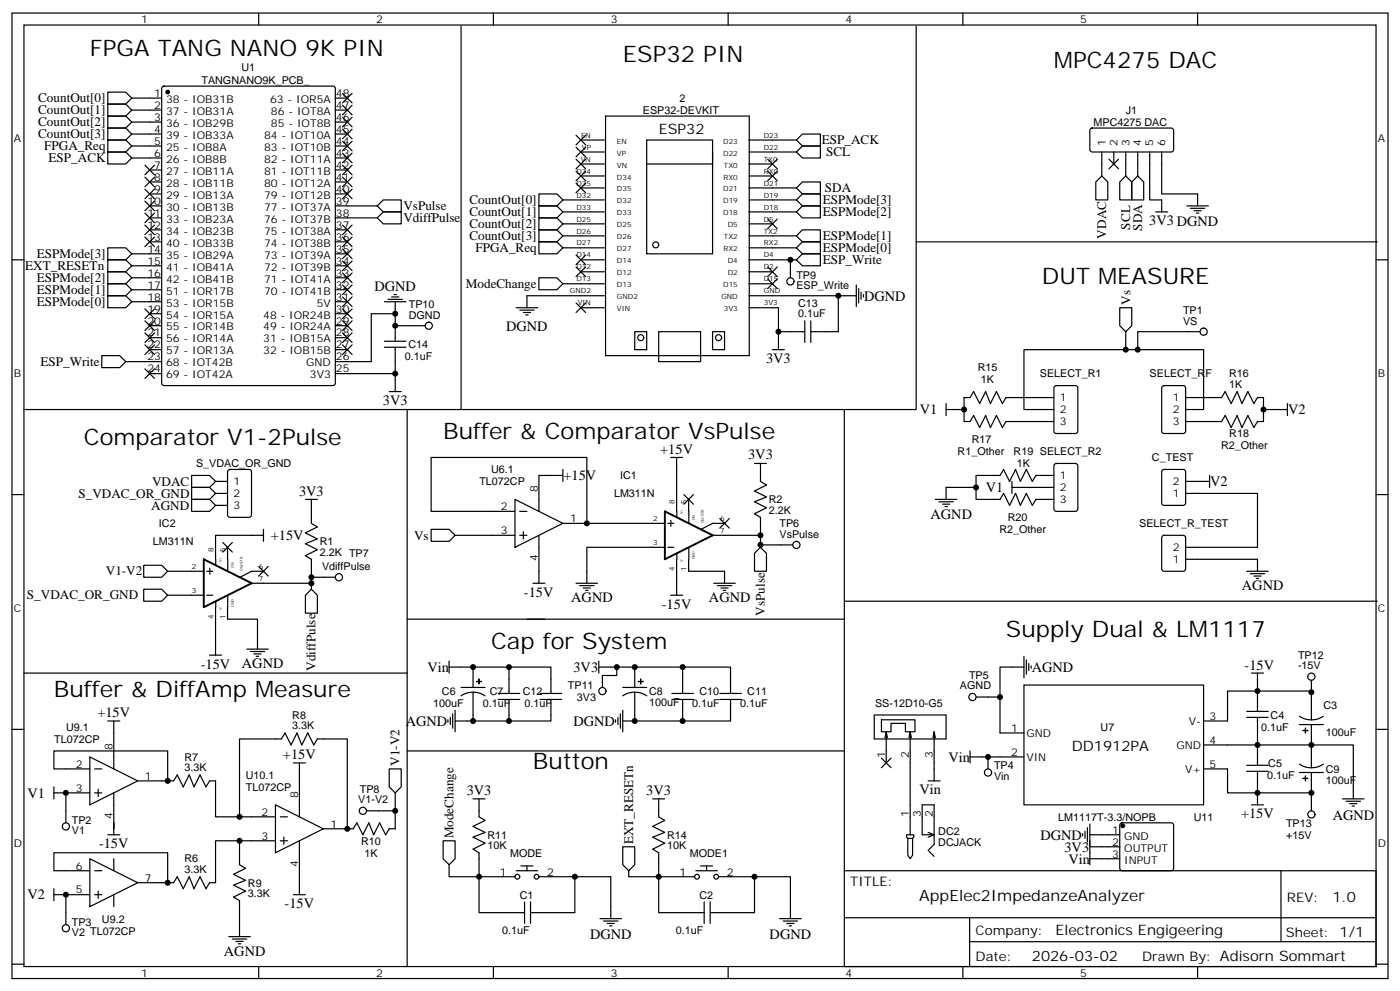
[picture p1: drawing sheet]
<svg xmlns="http://www.w3.org/2000/svg" width="412mm" height="292mm" viewBox="0 0 412 292" stroke-linecap="round" stroke-linejoin="round" font-family="sans-serif">
<g fill="none" stroke="#000" stroke-width=".35">
<path d="M3.5 3.8h405.4v284.4h-405.4zM7.1 7.4h398.2v277.3h-398.2zM76.2 3.8v3.6M135.8 7.7v112.9M145.3 3.8v3.6M214.5 3.8v3.6M269.9 7.7v112.9h-262.8M283.6 3.8v3.6M352.8 3.8v3.6M31.7 37.7h5.3l1.8 1.8-1.8 1.7h-5.3zM31.7 34.2h5.3l1.8 1.7-1.8 1.8h-5.3zM31.7 30.7h5.3l1.8 1.7-1.8 1.8h-5.3z"/>
<path d="M31.7 27.1h5.3l1.8 1.8-1.8 1.8h-5.3zM38.8 28.9h8.8M38.8 32.4h8.8M38.8 35.9h8.8M38.8 39.5h8.8M47.9 25.6l.4-.2h49.8l.6 .4 .1 87.1-.5 .6-50 .1-.6-.5-.1-87zM98.8 28.9h3.5M98.8 32.4h3.5M98.8 35.9h3.5M98.8 39.5h3.5M100.9 27.5l2.8 2.8M100.9 31l2.8 2.8"/>
<path d="M100.9 34.5l2.8 2.9M100.9 38.1l2.8 2.8M103.7 27.5l-2.8 2.8M103.7 31l-2.8 2.8M103.7 34.5l-2.8 2.9M103.7 38.1l-2.8 2.8M169.7 39.8l2.8 2.9M172.5 39.8l-2.8 2.9M178.4 34.2h42.3v70.5h-42.3zM321.3 37.9l.4-.2 23.6 .1 .4 .6v5.9l-.7 .5-23.5-.1-.5-.6v-5.7zM31.7 41.2h5.3l1.8 1.8-1.8 1.8h-5.3zM31.7 44.8h5.3l1.8 1.7-1.8 1.8h-5.3z"/>
<path d="M38.8 43h8.8M38.8 46.5h8.8M42.7 48.6l2.8 2.9M42.7 52.2l2.8 2.8M42.7 55.7l2.8 2.8M42.7 59.2l2.8 2.9M44.1 50.1h3.5M44.1 53.6h3.5M44.1 57.1h3.5M45.5 48.6l-2.8 2.9M45.5 52.2l-2.8 2.8M45.5 55.7l-2.8 2.8"/>
<path d="M45.5 59.2l-2.8 2.9M98.8 43h3.5M98.8 46.5h3.5M98.8 50.1h3.5M98.8 53.6h3.5M98.8 57.1h3.5M100.9 41.6l2.8 2.8M100.9 45.1l2.8 2.8M100.9 48.6l2.8 2.9M100.9 52.2l2.8 2.8M100.9 55.7l2.8 2.8M103.7 41.6l-2.8 2.8"/>
<path d="M103.7 45.1l-2.8 2.8M103.7 48.6l-2.8 2.9M103.7 52.2l-2.8 2.8M103.7 55.7l-2.8 2.8M158.7 57.1h5.3l1.8 1.8-1.8 1.7h-5.3zM165.8 58.9h12.2M169.7 53.9l2.8 2.9M169.7 50.4l2.8 2.8M169.7 46.9l2.8 2.8M169.7 43.4l2.8 2.8M171.1 55.4h6.9M171.1 51.8h6.9"/>
<path d="M171.1 48.3h6.9M171.1 44.8h6.9M171.1 41.2h6.9M172.5 53.9l-2.8 2.9M172.5 50.4l-2.8 2.8M172.5 46.9l-2.8 2.8M172.5 43.4l-2.8 2.8M190.5 41.2h19.4v33.6h-19.4zM209.9 44.8v3.5h-19.4M220.6 58.9h14M220.6 55.4h14M220.6 51.8h6.9"/>
<path d="M220.6 48.3h6.9M220.6 44.8h14M220.6 41.2h14M226.1 46.9l2.9 2.8M226.1 50.4l2.9 2.8M229 46.9l-2.9 2.8M229 50.4l-2.9 2.8M234.6 41.2l1.8-1.7h5.3v3.5h-5.3zM236.4 57.1h5.3v3.5h-5.3l-1.8-1.7zM236.4 53.6h5.3v3.5h-5.3l-1.8-1.7zM236.4 43h5.3v3.5h-5.3l-1.8-1.7zM322.8 53.6l1.8-1.8 1.7 1.8v5.3h-3.5z"/>
<path d="M324.6 44.8v7M326.7 46.9l2.8 2.8M328.1 44.8v3.5M329.5 46.9l-2.8 2.8M329.8 53.6l1.8-1.8 1.8 1.8v5.3h-3.6zM331.6 44.8v7M333.4 53.6l1.7-1.8 1.8 1.8v5.3h-3.5zM335.1 44.8v7M338.7 44.8v14.1h3.5v3.5M342.2 44.8v12.3h10.6v3.5M3.5 76.5h3.6M31.7 76.5h5.3l1.8 1.8-1.8 1.7h-5.3z"/>
<path d="M31.7 73h5.3l1.8 1.8-1.8 1.7h-5.3zM38.8 74.8h8.8M38.8 78.3h8.8M42.7 62.8l2.8 2.8M42.7 66.3l2.8 2.8M42.7 69.8l2.8 2.8M44.1 60.6h3.5M44.1 64.2h3.5M44.1 67.7h3.5M44.1 71.2h3.5M45.5 62.8l-2.8 2.8M45.5 66.3l-2.8 2.8"/>
<path d="M45.5 69.8l-2.8 2.8M98.8 60.6h12.3M98.8 64.2h12.3M98.8 67.7h3.5M98.8 71.2h3.5M98.8 74.8h3.5M98.8 78.3h3.5M100.9 66.3l2.8 2.8M100.9 69.8l2.8 2.8M100.9 73.3l2.8 2.9M100.9 76.9l2.8 2.8M103.7 66.3l-2.8 2.8"/>
<path d="M103.7 69.8l-2.8 2.8M103.7 73.3l-2.8 2.9M103.7 76.9l-2.8 2.8M111.1 64.2l1.8-1.8h5.3v3.5h-5.3zM111.1 60.6l1.8-1.7h5.3v3.5h-5.3zM158.7 60.6h5.3l1.8 1.8-1.8 1.8h-5.3zM158.7 64.2h5.3l1.8 1.7-1.8 1.8h-5.3zM158.7 67.7h5.3l1.8 1.8-1.8 1.7h-5.3zM158.7 71.2h5.3l1.8 1.8-1.8 1.8h-5.3zM165.8 73h12.2M165.8 69.5h12.2M165.8 65.9h12.2"/>
<path d="M165.8 62.4h12.2M169.7 75.1l2.8 2.8M169.7 78.6l2.8 2.9M171.1 76.5h6.9M172.5 75.1l-2.8 2.8M172.5 78.6l-2.8 2.9M220.6 76.5h14M220.6 73h14M220.6 69.5h14M220.6 65.9h6.9M220.6 62.4h14M226.1 64.5l2.9 2.8"/>
<path d="M226.1 78.6l2.9 2.9M229 64.5l-2.9 2.8M229 78.6l-2.9 2.9M232.8 76.5v5.3M234.6 76.5l1.8-1.7h5.3v3.5h-5.3zM236.4 71.2h5.3v3.6h-5.3l-1.8-1.8zM236.4 67.7h5.3v3.5h-5.3l-1.8-1.7zM236.4 60.6h5.3v3.6h-5.3l-1.8-1.8zM269.9 71.2h135.8M340.4 62.4h3.6M349.6 60.6h6.4M350.7 61.3h4.2"/>
<path d="M351.7 62.1h2.1M352.4 62.8h.7M405.3 76.5h3.6M31.7 87.1h5.3l1.8 1.8-1.8 1.7h-5.3zM31.7 83.6h5.3l1.8 1.7-1.8 1.8h-5.3zM31.7 80h5.3l1.8 1.8-1.8 1.8h-5.3zM38.8 81.8h8.8M38.8 85.3h8.8M38.8 88.9h8.8M42.7 98l2.8 2.9M42.7 94.5l2.8 2.8M42.7 91l2.8 2.8"/>
<path d="M44.1 92.4h3.5M44.1 95.9h3.5M44.1 99.4h3.5M45.5 98l-2.8 2.9M45.5 94.5l-2.8 2.8M45.5 91l-2.8 2.8M98.8 81.8h3.5M98.8 85.3h3.5M98.8 88.9h3.5M98.8 92.4h3.5M98.8 95.9h3.5M98.8 99.4h3.5"/>
<path d="M100.9 80.4l2.8 2.8M100.9 83.9l2.8 2.8M100.9 87.5l2.8 2.8M100.9 91l2.8 2.8M100.9 94.5l2.8 2.8M100.9 98l2.8 2.9M103.7 80.4l-2.8 2.8M103.7 83.9l-2.8 2.8M103.7 87.5l-2.8 2.8M103.7 91l-2.8 2.8M103.7 94.5l-2.8 2.8M103.7 98l-2.8 2.9"/>
<path d="M113.2 88.9h6.4M114.3 88.2h4.2M115.4 87.5h2.1M116.1 86.7h.7M116.4 92.4h-7v14.1h-10.6M116.4 92.4v3.5h8.8M116.4 88.9v3.5M116.4 95.9v4.6M152 90.6h6.4M153.1 91.3h4.2M154.2 92h2.1M154.9 92.7h.7"/>
<path d="M158.7 81.8h5.3l1.8 1.8-1.8 1.7h-5.3zM165.8 83.6h12.2M169.7 89.2l2.8 2.8M171.1 90.6h6.9M171.1 80h6.9M172.5 89.2l-2.8 2.8M178 87.1h-22.8v3.5M187 97.7h3.5v5.3h-3.5zM194 97.7h12.4v8.8h-12.4zM209.9 97.7h3.5v5.3h-3.5zM220.6 90.6h8.7v12.4M220.6 87.1h31.6"/>
<path d="M220.6 83.6h6.9M220.6 80h6.9M226.1 82.2l2.9 2.8M229 82.2l-2.9 2.8M229.3 97.7h7.8M237.1 94.5v6.4M238.8 94.5v6.4M246.9 87.1v10.6h-8.1M252.2 83.9v6.4M252.9 85v4.2M253.6 86v2.2M254.4 86.7v.8"/>
<path d="M329.8 90.6h3.6v5.3l-1.8 1.8-1.8-1.8zM331.6 97.7v5.3M353.5 97.7h-18.4v5.3M30 104.7h5.3l1.7 1.8-1.7 1.8h-5.3zM37 106.5h10.6M42.7 108.6l2.8 2.8M42.7 101.6l2.8 2.8M44.1 103h3.5M44.1 110h3.5M45.5 108.6l-2.8 2.8M45.5 101.6l-2.8 2.8M98.8 110h17.6v5.3"/>
<path d="M98.8 103h3.5M100.9 101.6l2.8 2.8M103.7 101.6l-2.8 2.8M113.2 100.5h6.4M113.2 102.3h6.4M114.7 115.3h3.5M116.4 102.3v7.7M227.5 103h3.6M278.7 118.9v3.5M310.4 117.1h-14.1l-1 1.8-1.8-3.6-1.8 3.6-1.4-3.6-1.7 3.6-1.8-3.6-1 1.8h-1.8v3.5M310.7 113.8l.4-.2h5.7l.6 .4 .1 13-.5 .6-5.9 .1-.6-.5-.1-12.9zM342.4 113.8l.5-.2h5.6l.7 .4v13l-.4 .6-5.9 .1-.7-.5v-12.9z"/>
<path d="M349.2 117.1h10.6l1.1-1.8 1.8 3.6 1.7-3.6 1.4 3.6 1.8-3.6 1.8 3.6 1-1.8h1.8v3.5M379.2 118.9v3.5M67.3 138.5l.4-.2h5.7l.6 .4 .1 13-.5 .6-5.9 .1-.6-.5-.1-12.9zM119.9 120.6v164.1M165.8 138.3v3.5M197.6 134.7h3.5M199.3 134.7l.1 17.6M222.2 136.5h3.6M224 136.5v5.3l1.8 1-3.6 1.8 3.6 1.8-3.6 1.4 3.6 1.7-3.6 1.8 1.8 1.1v5.3h-14M248.7 120.6v135.8M278.7 120.6h5.3v3.5h1.8l1-1.7 1.8 3.5 1.7-3.5 1.4 3.5 1.8-3.5 1.8 3.5 1-1.8h14.1M310.4 120.6h-8.8v-17.6h52.9v17.6h-5.3"/>
<path d="M310.7 136.7l.4-.2h5.7l.6 .4 .1 13-.5 .6-5.9 .1-.6-.5-.1-12.9zM342.4 138.5l.5-.2h5.6l.7 .4v9.4l-.4 .7h-5.9l-.7-.4v-9.4zM379.2 120.6h-7v3.5h-1.8l-1 1.8-1.8-3.5-1.8 3.5-1.4-3.5-1.7 3.5-1.8-3.5-1.1 1.7h-10.6M3.5 145.7h3.6M56.4 143.5h5.3l1.8 1.8-1.8 1.8h-5.3zM56.4 140h5.3l1.8 1.8-1.8 1.7h-5.3zM56.4 147.1h5.3l1.8 1.7-1.8 1.8h-5.3zM63.5 148.8h3.5M63.5 141.8h3.5M63.5 145.3h3.5M65.6 159.8l2.8 2.8M68.4 159.8l-2.8 2.8"/>
<path d="M77.6 157.7h-14.1v7M77.6 155.9v3.5M90 147.1h3.5M91.7 147.1v7l1.8 1.1-3.5 1.8 3.5 1.7-3.5 1.4 3.5 1.8-3.5 1.8 1.7 1v7.1M127 155.9h5.3l1.8 1.8-1.8 1.7h-5.3zM134.1 157.7h17.6M151.7 147.1l14.1 7-14.1 7.1zM151.7 150.6h-24.7v-15.9h45.9v19.4h22.8M153.1 157.7h2.1M153.1 150.6h2.1M154.2 156.6v2.1M158.7 157.7v14.1"/>
<path d="M165.8 140h-7.1v10.6M165.8 154.1h7.1M196.7 154.1h1.8M197.6 153.2v1.8M201.4 145.7l2.9 2.8M202.8 147.1v3.4M202.9 150.6v3.4M204.3 145.7l-2.9 2.8M212 152.7l2.8 2.8M213.4 154.1h-3.4l-3.4 1.8M214.8 152.7l-2.8 2.8M224 157.7v3.5"/>
<path d="M275.5 147.1h6.4M276.6 147.8h4.2M277.6 148.5h2.2M278.3 149.2h.7M278.7 147.1v-3.6h8.8v3.6h7.1l1-1.8 1.8 3.5 1.8-3.5 1.4 3.5 1.7-3.5 1.8 3.5 1.1-1.7h5.2M298.1 143.5h12.3M298.1 141.8v3.5M310.4 140h-5.2l-1.1 1.8-1.8-3.5-1.7 3.5-1.4-3.5-1.8 3.5-1.8-3.5-1 1.7h-7.1v3.5M342.4 157.9l.5-.2h5.6l.7 .4v9.4l-.4 .7h-5.9l-.7-.4v-9.4zM349.2 145.3h21.2v15.9h-21.2M349.2 141.8h7.1M356.3 140v3.5"/>
<path d="M405.3 145.7h3.6M42.3 166.5h5.3l1.8 1.7-1.8 1.8h-5.3zM42.3 173.5h5.3l1.8 1.8-1.8 1.8h-5.3zM49.4 168.2h10.5M49.4 175.3h10.5M60.9 168.2h1.8M60.9 175.3h1.8M61.8 167.4v1.7M63.5 178.9v14M63.6 164.7v1.7M63.6 177.2v1.6M67 178.9v3.5h8.8v8.8"/>
<path d="M67 161.2v3.5M67.1 164.7v3.4M67.1 175.4v3.4M74.1 171.8h17.6v1.7M76.2 166.8l2.8 2.9M77.6 168.2h-3.5l-3.3 1.8M79 166.8l-2.8 2.9M91.7 173.5l1.8 1.8v5.3h-3.5v-5.3zM91.7 170h7.1M157 171.8h3.5M169.7 171.8h6.3M170.7 172.5h4.3"/>
<path d="M171.8 173.2h2.1M172.5 173.9h.7M195.7 161.2h-22.8v10.6M196.7 161.2h1.8M197.6 175.3h3.5M199.4 163.1l-.1 12.2M202.8 164.8v3.4h10.6v3.6M202.9 161.3v3.4M210.3 171.8h6.3M211.3 172.5h4.2M212.4 173.2h2.1M213.1 173.9h.7"/>
<path d="M224 161.2l1.8 1.7v5.3h-3.6v-5.3zM224 160.5h9.5M248.7 177.1h157M349.2 164.7h21.2v3.5M367.2 168.2h6.4M368.3 168.9h4.2M369.4 169.7h2.1M370.1 170.4h.7M7.1 198.2h112.8M61.7 192.9h3.6M72.7 191.2h6.3M73.7 191.9h4.3"/>
<path d="M74.8 192.6h2.1M75.5 193.3h.7M119.9 182.4h128.8M132.3 196.5h17.6v7.7M132.3 194.7v3.5M139.3 196.5v6M149.9 196.5h12.4v7.7M176.4 196.5h38.8v7.7M176.4 194.7v3.5M181.7 196.5v2.4h-4.3v3.6M187 196.5v6M201.1 196.5v7.7"/>
<path d="M301.6 196.5h-7v19.4h7M301.6 193.3v6.3M302.3 194.3v4.3M303 195.4v2.1M303.7 196.1v.7M368.7 198.2h3.5M370.4 198.2v11.3M3.5 214.8h3.6M31.7 212.3h3.6M33.5 212.3v14.1M131.9 212v.7M132.6 211.3v2.1"/>
<path d="M133.3 210.2v4.3M134.1 209.2v6.3M135.8 202.5h7.1M139.3 203.9l-1.8 .2-1.7 .8M139.3 203.9l1.9 .2 1.7 .8M139.3 203.9v8.4h-5.2M146.8 206h6.3M146.8 204.2h6.3M149.9 206v6.3h-10.6M159.1 206h6.4M159.1 204.2h6.4M162.3 206v6.3h-12.4"/>
<path d="M181.3 212v.7M182 211.3v2.1M182.7 210.2v4.3M183.4 212.3h3.6M183.4 202.5h7.1M183.4 209.2v6.3M187 203.9l-1.9 .2-1.7 .8M187 203.9l1.8 .2 1.7 .8M187 203.9v8.4h14.1v-6.3M197.9 206h6.4M197.9 204.2h6.4M212 206h6.4"/>
<path d="M212 204.2h6.4M215.2 206v6.3h-14.1M257.5 210.6h21.2v7h-21.2zM259.6 212h9.9v3.5h-2.8v-2.5h-4.2v2.5h-2.9zM261.1 215.5l-.4 1.8M261.4 217.3l-.3-1.8v9.2M268.1 215.5l-.3 1.8M268.5 217.3l-.4-1.8v30.4M275.2 215.5l-.4 1.8M275.5 217.3l-.3-1.8v14.5M287.5 205.3h7.1M301.6 201.8h52.9v35.2h-52.9z"/>
<path d="M354.5 219.4h44.1v15.9M367.2 211.3h6.4M367.2 209.5h6.4M370.4 211.3v14.1M382.8 210.9l1.6 .8 1.9 .3M382.8 213.4h7M386.3 212v-8.5h-24.7v8.8h-7.1M386.3 200.3v3.6M386.3 213.4v12.7M389.8 210.9l-1.7 .8-1.8 .3M405.3 214.8h3.6M15.9 233.5h10.6"/>
<path d="M15.9 231.7v3.6M19.4 233.5v8.8M26.5 222.9l14.1 7.1-14.1 7zM26.5 226.4h-10.6v-5.2h33.5v8.8M27.9 226.4h2.1M27.9 233.5h2.1M28.9 232.4v2.2M33.5 233.5v12.4M40.6 230h10.6l1-1.8 1.8 3.5 1.7-3.5 1.4 3.5 1.8-3.5 1.8 3.5 1-1.7h1.8v10.6h17.6M81.1 237l14.1 7.1-14.1 7zM86.4 224.7h3.6M88.2 224.7v15.9"/>
<path d="M107.9 238.8h8.5M114.7 226.4h3.5v5.3l-1.8 1.8-1.7-1.8zM116.4 233.5v10.6h-1.7l-1.1 1.8-1.8-3.6-1.7 3.6-1.4-3.6-1.8 3.6-1.8-3.6-1 1.8h-8.9M119.9 221.2h128.8M139.3 235.3h3.6M141.1 235.3v5.3l1.8 1-3.6 1.8 3.6 1.7-3.6 1.5 3.6 1.7-3.6 1.8 1.8 1v17.7h13.4M192.3 235.3h3.5M194 235.3v5.3l1.8 1-3.5 1.8 3.5 1.7-3.5 1.5 3.5 1.7-3.5 1.8 1.7 1v17.7h13.4M259.6 223.3l2.9 2.8M262.5 223.3l-2.9 2.8M273.4 230h3.5M285.8 222.9h15.8"/>
<path d="M285.8 221.2v3.5M291 222.9v3.5M354.5 226.4h7.1v7.1h24.7v5.3M367.2 227.2h6.4M367.2 225.4h6.4M368.7 237h3.5M370.4 227.2v9.8M382.8 225l1.6 .9 1.9 .2M382.8 227.5h7M386.3 227.5v6M389.8 225l-1.7 .9-1.8 .2M395.5 235.3h6.3"/>
<path d="M396.5 236h4.3M397.6 236.7h2.1M398.3 237.4h.7M26.5 252.9l14.1 7.1-14.1 7zM26.5 256.4h-10.6v-5.3h33.5v8.9M27.9 256.4h2.1M31.7 245.9h3.6M33.5 252.9v3.5M70.6 240.6v-23h12.3l1.1-1.7 1.7 3.5 1.8-3.5 1.4 3.5 1.8-3.5 1.7 3.5 1.1-1.8h8.8v26.5M70.6 247.6v7.1l1.7 1-3.5 1.8 3.5 1.8-3.5 1.4 3.5 1.7-3.5 1.8 1.8 1.1v10.5M81.1 247.6h-17.6v12.4h-1.8l-1 1.7-1.8-3.5-1.8 3.5-1.4-3.5-1.7 3.5-1.8-3.5-1 1.8h-10.6M82.5 240.6h2.2"/>
<path d="M82.5 247.6h2.2M83.6 246.6v2.1M88.2 247.6v15.9M130.5 247.6h3.6v5.3l-1.8 1.8-1.8-1.8zM132.3 254.7v3.5h19.4M152 256.4h6.4M153.5 255h3.5M155.2 255v1.4M158.7 258.2h21.2v12.3M169.3 258.2v10.6h-13M183.4 249.4h3.6v5.3l-1.8 1.7-1.8-1.7zM185.2 256.4v1.8h19.4"/>
<path d="M205 256.4h6.3M206.4 255h3.5M208.1 255v1.4M211.7 258.2h21.1v12.3M222.2 258.2v10.6h-13M248.7 256.4h156.6v28.3h-156.6zM267.4 246.9h1.4v4.9l-.7 1.1-.7-1.1zM267.4 246.9l-.3-.3v-.7h2.1v.7l-.4 .3M273.4 246.6l1.8-.7h-3.6v-8.9h3.6v11.7l-1.8 1.7 1.8 1.8M273.4 245.1l1.8 .8M318.9 245.5v.7M319.6 244.8v2.1"/>
<path d="M320.3 243.7v4.3M321 245.9h8.8M321 249.4h8.8M321 252.9h8.8M321 242.7v12M330.1 242.5l.5-.2h14.4l.5 .2 .2 .5v12.7l-.2 .5-.5 .2h-14.4l-.5-.2-.3-.5v-12.7zM377.3 256.5v20.8M15.9 263.5h10.6M15.9 261.7v3.6M19.4 263.5v8.8M27.9 263.5h2.1M28.9 262.4v2.1"/>
<path d="M33.5 263.5v3.5M67.4 275.8h6.3M68.4 276.5h4.3M69.5 277.2h2.1M70.2 278h.7M86.4 263.5h3.6M154.5 265.6v6.4M156.3 265.6v6.4M176.7 270.5h6.4M177.8 271.3h4.2M178.9 272h2.1M179.6 272.7h.7"/>
<path d="M207.4 265.6v6.4M209.2 265.6v6.4M229.7 270.5h6.3M230.7 271.3h4.2M231.8 272h2.1M232.5 272.7h.7M248.7 270.3h156.5M285.6 277.3h119.6M285.6 270.3v14.1M3.5 284h3.6M76.2 284.7v3.5M145.3 284.7v3.5"/>
<path d="M214.5 284.7v3.5M283.6 284.7v3.5M352.8 284.7v3.5M405.3 284h3.6"/>
<circle cx="193.1" cy="72.1" r=".88"/>
<circle cx="126.3" cy="95.9" r="1.06"/>
<circle cx="188.7" cy="99.4" r=".88"/>
<circle cx="211.7" cy="99.4" r=".88"/>
<circle cx="232.8" cy="82.9" r="1.06"/>
<circle cx="354.5" cy="97.7" r="1.06"/>
<circle cx="99.8" cy="170" r="1.06"/>
<circle cx="234.6" cy="160.5" r="1.06"/>
<circle cx="386.3" cy="199.3" r="1.06"/>
<circle cx="177.4" cy="203.5" r="1.06"/>
<circle cx="286.5" cy="205.3" r="1.06"/>
<circle cx="106.9" cy="238.8" r="1.06"/>
<circle cx="291" cy="227.5" r="1.06"/>
<circle cx="386.3" cy="239.9" r="1.06"/>
<circle cx="19.4" cy="243.4" r="1.06"/>
<circle cx="152.4" cy="258.2" r=".71"/>
<circle cx="158" cy="258.2" r=".71"/>
<circle cx="205.3" cy="258.2" r=".71"/>
<circle cx="211" cy="258.2" r=".71"/>
<circle cx="19.4" cy="273.4" r="1.06"/>
</g>
<g fill="#000" stroke="#000" stroke-width=".35">
<path d="M141.1 200v1.4zM188.7 200v1.4zM140.4 200.7h1.4zM188 200.7h1.4zM383.8 215.1l1.4 .1zM384.5 214.5l.1 1.4zM383.8 229.2l1.4 .1zM384.5 228.6l.1 1.4z"/>
<circle cx="49.4" cy="27.1" r=".53"/>
<circle cx="330.7" cy="243.2" r=".53"/>
</g>
<path d="M195.8 150.6l14.2 7.1-14.2 7zM60 164.7l14.1 7.1-14.1 7z" fill="none" stroke="#000" stroke-width=".56"/>
<g fill="#000">
<circle cx="232.8" cy="76.5" r=".88"/>
<circle cx="116.4" cy="95.9" r=".88"/>
<circle cx="116.4" cy="92.4" r=".88"/>
<circle cx="229.3" cy="97.7" r=".88"/>
<circle cx="246.9" cy="87.1" r=".88"/>
<circle cx="116.4" cy="110" r=".88"/>
<circle cx="331.6" cy="103" r=".88"/>
<circle cx="335.1" cy="103" r=".88"/>
<circle cx="284" cy="120.6" r=".88"/>
<circle cx="372.2" cy="120.6" r=".88"/>
<circle cx="172.9" cy="154.1" r=".88"/>
<circle cx="224" cy="157.7" r=".88"/>
<circle cx="287.5" cy="143.5" r=".88"/>
<circle cx="91.7" cy="170" r=".88"/>
<circle cx="91.7" cy="171.8" r=".88"/>
<circle cx="224" cy="160.5" r=".88"/>
<circle cx="139.3" cy="196.5" r=".88"/>
<circle cx="149.9" cy="196.5" r=".88"/>
<circle cx="181.7" cy="196.5" r=".88"/>
<circle cx="187" cy="196.5" r=".88"/>
<circle cx="201.1" cy="196.5" r=".88"/>
<circle cx="139.3" cy="212.3" r=".88"/>
<circle cx="149.9" cy="212.3" r=".88"/>
<circle cx="187" cy="212.3" r=".88"/>
<circle cx="201.1" cy="212.3" r=".88"/>
<circle cx="294.6" cy="205.3" r=".88"/>
<circle cx="370.4" cy="203.5" r=".88"/>
<circle cx="370.4" cy="219.4" r=".88"/>
<circle cx="386.3" cy="203.9" r=".88"/>
<circle cx="386.3" cy="219.4" r=".88"/>
<circle cx="19.4" cy="233.5" r=".88"/>
<circle cx="49.4" cy="230" r=".88"/>
<circle cx="116.4" cy="238.8" r=".88"/>
<circle cx="291" cy="222.9" r=".88"/>
<circle cx="370.4" cy="233.5" r=".88"/>
<circle cx="386.3" cy="233.5" r=".88"/>
<circle cx="49.4" cy="260" r=".88"/>
<circle cx="70.6" cy="247.6" r=".88"/>
<circle cx="70.6" cy="240.6" r=".88"/>
<circle cx="102.3" cy="244.1" r=".88"/>
<circle cx="141.1" cy="258.2" r=".88"/>
<circle cx="169.3" cy="258.2" r=".88"/>
<circle cx="194" cy="258.2" r=".88"/>
<circle cx="222.3" cy="258.2" r=".88"/>
<circle cx="19.4" cy="263.5" r=".88"/>
</g>
<g font-size="6.7">
<text x="26.5" y="16.5">FPGA TANG NANO 9K PIN</text>
<text x="183.4" y="18.3">ESP32 PIN</text>
<text x="310.4" y="20.1">MPC4275 DAC</text>
<text x="306.9" y="83.6">DUT MEASURE</text>
<text x="24.7" y="131.2">Comparator V1-2Pulse</text>
<text x="130.5" y="129.4">Buffer &amp; Comparator VsPulse</text>
<text x="144.6" y="191.2">Cap for System</text>
<text x="296.3" y="187.6">Supply Dual &amp; LM1117</text>
<text x="15.9" y="205.3">Buffer &amp; DiffAmp Measure</text>
<text x="157" y="226.4">Button</text>
</g>
<text font-size="4.6" x="270.8" y="265.5">AppElec2ImpedanzeAnalyzer</text>
<g font-size="4.2">
<text x="194" y="39.5">ESP32</text>
<text x="338.6" y="66.4">3V3 DGND</text>
<text x="110.3" y="85.6">DGND</text>
<text x="254.5" y="88.6">DGND</text>
<text x="149.1" y="97.4">DGND</text>
<text x="225.7" y="107">3V3</text>
<text x="112.8" y="119.3">3V3</text>
<text x="271" y="122">V1</text>
<text x="379.4" y="122.1">V2</text>
<text x="194.5" y="133.6">+15V</text>
<text x="220.4" y="135.3">3V3</text>
<text x="166" y="141.5">+15V</text>
<text x="356.5" y="143.2">V2</text>
<text x="88.1" y="146">3V3</text>
<text x="290.4" y="144.9">V1</text>
<text x="274.1" y="152.7">AGND</text>
<text x="79.8" y="159.1">+15V</text>
<text x="365.8" y="173.9">AGND</text>
<text x="154.3" y="175.8">-15V</text>
<text x="168.3" y="177.4">AGND</text>
<text x="195" y="179.2">-15V</text>
<text x="208.8" y="177.4">AGND</text>
<text x="59.2" y="196.9">-15V</text>
<text x="71.3" y="196.8">AGND</text>
<text x="125.9" y="197.9">Vin</text>
<text x="168.9" y="197.9">3V3</text>
<text x="303.9" y="197.9">AGND</text>
<text x="366.6" y="197.2">-15V</text>
<text x="28.7" y="211.2">+15V</text>
<text x="119.5" y="213.8">AGND</text>
<text x="168.9" y="213.8">DGND</text>
<text x="315.7" y="221.2">DD1912PA</text>
<text x="83.4" y="223.6">+15V</text>
<text x="279.4" y="224.4">Vin</text>
<text x="270.8" y="234">Vin</text>
<text x="8.1" y="234.9">V1</text>
<text x="137.5" y="234.2">3V3</text>
<text x="190.4" y="234.2">3V3</text>
<text x="365.6" y="241">+15V</text>
<text x="392.6" y="241.4">AGND</text>
<text x="29.2" y="249.8">-15V</text>
<text x="306.5" y="247.3">DGND</text>
<text x="313.6" y="250.8">3V3</text>
<text x="314.7" y="254.3">Vin</text>
<text x="8.1" y="264.9">V2</text>
<text x="83.8" y="267.5">-15V</text>
<text x="392.5" y="265.7">1.0</text>
<text x="310.9" y="275.3">Electronics Engigeering</text>
<text x="66" y="281.5">AGND</text>
<text x="173.8" y="276.7">DGND</text>
<text x="226.7" y="276.7">DGND</text>
<text x="304" y="283.1">2026-03-02</text>
</g>
<g font-size="3.9">
<text x="11.3" y="33.7">CountOut[1]</text>
<text x="11.3" y="30.1">CountOut[0]</text>
<text x="11.3" y="40.7">CountOut[3]</text>
<text x="11.3" y="37.2">CountOut[2]</text>
<text x="13" y="44.3">FPGA_Req</text>
<text x="14.3" y="47.8">ESP_ACK</text>
<text x="242.1" y="42.5">ESP_ACK</text>
<text x="243.3" y="46">SCL</text>
<text x="243" y="56.6">SDA</text>
<text x="118.8" y="61.8">VsPulse</text>
<text x="118.8" y="65.4">VdiffPulse</text>
<text x="138.3" y="60.1">CountOut[0]</text>
<text x="138.3" y="63.6">CountOut[1]</text>
<text x="242.4" y="63.6">ESPMode[2]</text>
<text x="242.4" y="60.1">ESPMode[3]</text>
<text x="138.3" y="67.2">CountOut[2]</text>
<text x="138.3" y="70.7">CountOut[3]</text>
<text x="242.4" y="70.7">ESPMode[1]</text>
<text x="325.8" y="70.2" transform="rotate(-90 325.8 70.2)">VDAC</text>
<text x="332.9" y="67.6" transform="rotate(-90 332.9 67.6)">SCL</text>
<text x="336.4" y="67.9" transform="rotate(-90 336.4 67.9)">SDA</text>
<text x="10.9" y="76">ESPMode[3]</text>
<text x="140" y="74.2">FPGA_Req</text>
<text x="242.4" y="77.8">ESP_Write</text>
<text x="242.4" y="74.2">ESPMode[0]</text>
<text x="7.4" y="79.5">EXT_RESETn</text>
<text x="10.9" y="83">ESPMode[2]</text>
<text x="10.9" y="86.6">ESPMode[1]</text>
<text x="137.2" y="84.8">ModeChange</text>
<text x="333" y="89.7" transform="rotate(-90 333 89.7)">Vs</text>
<text x="10.9" y="90.1">ESPMode[0]</text>
<text x="11.9" y="107.8">ESP_Write</text>
<text x="44.8" y="143">VDAC</text>
<text x="23.1" y="146.6">S_VDAC_OR_GND</text>
<text x="44.6" y="150.1">AGND</text>
<text x="122" y="158.9">Vs</text>
<text x="31.2" y="169.5">V1-V2</text>
<text x="7.9" y="176.5">S_VDAC_OR_GND</text>
<text x="225.3" y="181.3" transform="rotate(-90 225.3 181.3)">VsPulse</text>
<text x="93" y="197.5" transform="rotate(-90 93 197.5)">VdiffPulse</text>
<text x="117.7" y="225.6" transform="rotate(-90 117.7 225.6)">V1-V2</text>
<text x="133.6" y="246.9" transform="rotate(-90 133.6 246.9)">ModeChange</text>
<text x="186.5" y="248.7" transform="rotate(-90 186.5 248.7)">EXT_RESETn</text>
<text x="250.5" y="261">TITLE:</text>
<text x="379.1" y="265.7">REV:</text>
<text x="287.4" y="275.2">Company:</text>
<text x="378.7" y="275.8">Sheet: 1/1</text>
<text x="287.4" y="282.9">Date:</text>
<text x="336.4" y="283">Drawn By: Adisorn Sommart</text>
</g>
<g font-size="3.2">
<text x="41.6" y="6.8">1</text>
<text x="110.8" y="6.8">2</text>
<text x="179.9" y="6.8">3</text>
<text x="249.1" y="6.8">4</text>
<text x="318.2" y="6.8">5</text>
<text x="71.1" y="21">U1</text>
<text x="45.4" y="28.5">1</text>
<text x="59.3" y="24.7">TANGNANO9K_PCB_</text>
<text x="99" y="28.5">48</text>
<text x="45.4" y="32.1">2</text>
<text x="45.4" y="35.6">3</text>
<text x="48.9" y="30.3">38 - IOB31B</text>
<text x="48.9" y="33.8">37 - IOB31A</text>
<text x="79.5" y="30.3">63 - IOR5A</text>
<text x="79.8" y="33.8">86 - IOT8A</text>
<text x="99" y="35.6">46</text>
<text x="99" y="32.1">47</text>
<text x="189.4" y="33.6">ESP32-DEVKIT</text>
<text x="200.2" y="30">2</text>
<text x="331.6" y="33.5">J1</text>
<text x="4.1" y="41.9">A</text>
<text x="45.4" y="39.1">4</text>
<text x="48.9" y="37.4">36 - IOB29B</text>
<text x="48.9" y="40.9">39 - IOB33A</text>
<text x="77.8" y="40.9">84 - IOT10A</text>
<text x="79.8" y="37.4">85 - IOT8B</text>
<text x="99" y="39.1">45</text>
<text x="322.1" y="37.1">MPC4275 DAC</text>
<text x="405.9" y="41.9">A</text>
<text x="45.4" y="42.7">5</text>
<text x="45.4" y="46.2">6</text>
<text x="48.9" y="44.4">25 - IOB8A</text>
<text x="48.9" y="47.9">26 - IOB8B</text>
<text x="77.8" y="44.4">83 - IOT10B</text>
<text x="77.8" y="47.9">82 - IOT11A</text>
<text x="99" y="46.2">43</text>
<text x="99" y="42.7">44</text>
<text x="325.6" y="43" transform="rotate(-90 325.6 43)">1</text>
<text x="329.1" y="43" transform="rotate(-90 329.1 43)">2</text>
<text x="332.7" y="43" transform="rotate(-90 332.7 43)">3</text>
<text x="336.2" y="43" transform="rotate(-90 336.2 43)">4</text>
<text x="339.7" y="43" transform="rotate(-90 339.7 43)">5</text>
<text x="343.3" y="43" transform="rotate(-90 343.3 43)">6</text>
<text x="45.4" y="49.7">7</text>
<text x="45.4" y="53.2">8</text>
<text x="48.9" y="51.5">27 - IOB11A</text>
<text x="77.8" y="51.5">81 - IOT11B</text>
<text x="99" y="53.2">41</text>
<text x="99" y="49.7">42</text>
<text x="45.4" y="56.8">9</text>
<text x="48.9" y="55">28 - IOB11B</text>
<text x="48.9" y="58.5">29 - IOB13A</text>
<text x="77.8" y="58.5">79 - IOT12B</text>
<text x="77.8" y="55">80 - IOT12A</text>
<text x="99" y="56.8">40</text>
<text x="43.4" y="60.3">10</text>
<text x="43.4" y="63.8">11</text>
<text x="48.9" y="62.1">30 - IOB13B</text>
<text x="48.9" y="65.6">33 - IOB23A</text>
<text x="77.8" y="65.6">76 - IOT37B</text>
<text x="77.8" y="62.1">77 - IOT37A</text>
<text x="99" y="63.8">38</text>
<text x="99" y="60.3">39</text>
<text x="43.4" y="67.3">12</text>
<text x="43.4" y="70.9">13</text>
<text x="48.9" y="69.1">34 - IOB23B</text>
<text x="77.8" y="69.1">75 - IOT38A</text>
<text x="99" y="70.9">36</text>
<text x="99" y="67.3">37</text>
<text x="43.4" y="74.4">14</text>
<text x="43.4" y="77.9">15</text>
<text x="48.9" y="72.6">40 - IOB33B</text>
<text x="48.9" y="76.2">35 - IOB29A</text>
<text x="77.8" y="72.6">74 - IOT38B</text>
<text x="77.8" y="76.2">73 - IOT39A</text>
<text x="99" y="77.9">34</text>
<text x="99" y="74.4">35</text>
<text x="43.4" y="81.5">16</text>
<text x="48.9" y="79.7">41 - IOB41A</text>
<text x="48.9" y="83.2">42 - IOB41B</text>
<text x="77.8" y="79.7">72 - IOT39B</text>
<text x="77.8" y="83.2">71 - IOT41A</text>
<text x="99" y="81.5">33</text>
<text x="234.6" y="82.1">TP9</text>
<text x="43.4" y="85">17</text>
<text x="43.4" y="88.5">18</text>
<text x="48.9" y="86.7">51 - IOR17B</text>
<text x="77.8" y="86.7">70 - IOT41B</text>
<text x="99" y="88.5">31</text>
<text x="99" y="85">32</text>
<text x="234.6" y="85.2">ESP_Write</text>
<text x="43.4" y="92">19</text>
<text x="43.4" y="95.6">20</text>
<text x="48.9" y="90.3">53 - IOR15B</text>
<text x="48.9" y="93.8">54 - IOR15A</text>
<text x="77.5" y="93.8">48 - IOR24B</text>
<text x="93.3" y="90.3">5V</text>
<text x="99" y="95.6">29</text>
<text x="99" y="92">30</text>
<text x="120.4" y="93.8">DGND</text>
<text x="120.4" y="90.6">TP10</text>
<text x="235.1" y="93.5">0.1uF</text>
<text x="235.1" y="90.3">C13</text>
<text x="348.5" y="95.6">VS</text>
<text x="348.5" y="92.4">TP1</text>
<text x="43.4" y="99.1">21</text>
<text x="48.9" y="97.3">55 - IOR14B</text>
<text x="48.9" y="100.9">56 - IOR14A</text>
<text x="77.5" y="97.3">49 - IOR24A</text>
<text x="77.6" y="100.9">31 - IOB15A</text>
<text x="99" y="99.1">28</text>
<text x="43.4" y="102.6">22</text>
<text x="43.4" y="106.2">23</text>
<text x="48.9" y="104.4">57 - IOR13A</text>
<text x="48.9" y="107.9">68 - IOT42B</text>
<text x="77.6" y="104.4">32 - IOB15B</text>
<text x="90.2" y="107.9">GND</text>
<text x="99" y="106.2">26</text>
<text x="99" y="102.6">27</text>
<text x="119.3" y="105.9">0.1uF</text>
<text x="120.3" y="102.4">C14</text>
<text x="4.1" y="111.1">B</text>
<text x="43.4" y="109.7">24</text>
<text x="48.9" y="111.4">69 - IOT42A</text>
<text x="91.3" y="111.4">3V3</text>
<text x="99" y="109.7">25</text>
<text x="288" y="109.4">R15</text>
<text x="289" y="112.9">1K</text>
<text x="306.3" y="111.1">SELECT_R1</text>
<text x="338.7" y="111.1">SELECT_RF</text>
<text x="362.1" y="111.1">R16</text>
<text x="405.9" y="111.1">B</text>
<text x="312.2" y="118.1">1</text>
<text x="345.5" y="118.1">1</text>
<text x="362.1" y="114.3">1K</text>
<text x="312.2" y="125.2">3</text>
<text x="312.2" y="121.7">2</text>
<text x="345.5" y="125.2">3</text>
<text x="345.5" y="121.7">2</text>
<text x="286.2" y="130.5">R17</text>
<text x="362.1" y="128.8">R18</text>
<text x="57.8" y="137.6">S_VDAC_OR_GND</text>
<text x="282.1" y="134.1">R1_Other</text>
<text x="298.6" y="134.1">R19 SELECT_R2</text>
<text x="299.5" y="137.6">1K</text>
<text x="339.3" y="135.8">C_TEST</text>
<text x="359.7" y="132.3">R2_Other</text>
<text x="68.8" y="142.8">1</text>
<text x="141.2" y="143">TL072CP</text>
<text x="144.7" y="139.4">U6.1</text>
<text x="182.6" y="141.2">IC1</text>
<text x="312.2" y="141.1">1</text>
<text x="345.5" y="142.8">2</text>
<text x="68.8" y="149.9">3</text>
<text x="68.8" y="146.4">2</text>
<text x="158.4" y="145" transform="rotate(-90 158.4 145)">8</text>
<text x="180.9" y="146.4">LM311N</text>
<text x="226.5" y="148.2">R2</text>
<text x="312.2" y="148.1">3</text>
<text x="312.2" y="144.6">2</text>
<text x="345.5" y="146.4">1</text>
<text x="46.8" y="155.3">IC2</text>
<text x="147.6" y="150.2">2</text>
<text x="167.9" y="153.8">1</text>
<text x="226.5" y="151.4">2.2K</text>
<text x="229.6" y="155.2">TP6</text>
<text x="296.8" y="153.5">R20</text>
<text x="335.6" y="155.2">SELECT_R_TEST</text>
<text x="45.1" y="160.6">LM311N</text>
<text x="94.2" y="160.5">R1</text>
<text x="147.6" y="157.3">3</text>
<text x="229.6" y="158.4">VsPulse</text>
<text x="294.4" y="157">R2_Other</text>
<text x="94.2" y="163.7">2.2K TP7</text>
<text x="94.9" y="167.9">VdiffPulse</text>
<text x="158.4" y="165.3" transform="rotate(-90 158.4 165.3)">4</text>
<text x="345.5" y="165.8">1</text>
<text x="345.5" y="162.2">2</text>
<text x="4.1" y="180.2">C</text>
<text x="405.9" y="180.2">C</text>
<text x="382.4" y="197.2">-15V</text>
<text x="382.4" y="194">TP12</text>
<text x="167.3" y="202.9">TP11</text>
<text x="282.8" y="202.9">AGND</text>
<text x="285.5" y="200">TP5</text>
<text x="127.6" y="208.2">100uF</text>
<text x="130.2" y="204.7">C6</text>
<text x="142.2" y="208.2">0.1uF</text>
<text x="144.3" y="204.7">C7</text>
<text x="154" y="204.7">C12</text>
<text x="154.5" y="208.2">0.1uF</text>
<text x="169.9" y="206.4">3V3</text>
<text x="191.2" y="207.8">100uF</text>
<text x="191.2" y="204.6">C8</text>
<text x="203.9" y="208.2">0.1uF</text>
<text x="206" y="204.6">C10</text>
<text x="218" y="208.2">0.1uF</text>
<text x="220.1" y="204.6">C11</text>
<text x="257.8" y="208.2">SS-12D10-G5</text>
<text x="389.8" y="208.8">C3</text>
<text x="19.5" y="215.3">U9.1</text>
<text x="86.1" y="214.8">3.3K</text>
<text x="86.1" y="211.7">R8</text>
<text x="297.8" y="215.5">1</text>
<text x="324.2" y="215.2">U7</text>
<text x="350.2" y="213.4">V-</text>
<text x="356.3" y="212">3</text>
<text x="371.5" y="215.2">0.1uF</text>
<text x="374.3" y="211.7">C4</text>
<text x="16" y="218.8">TL072CP</text>
<text x="33.2" y="220.8" transform="rotate(-90 33.2 220.8)">8</text>
<text x="302.3" y="216.9">GND</text>
<text x="346.6" y="220.5">GND</text>
<text x="356.3" y="219">4</text>
<text x="390.5" y="216.7">100uF</text>
<text x="22.3" y="226.1">2</text>
<text x="54.3" y="227.2">3.3K</text>
<text x="54.3" y="224">R7</text>
<text x="260.7" y="223.2" transform="rotate(-90 260.7 223.2)">1</text>
<text x="267.8" y="223.2" transform="rotate(-90 267.8 223.2)">2</text>
<text x="274.8" y="223.2" transform="rotate(-90 274.8 223.2)">3</text>
<text x="292.8" y="226.6">TP4</text>
<text x="297.8" y="222.6">2</text>
<text x="302.3" y="224">VIN</text>
<text x="349.1" y="227.5">V+</text>
<text x="356.3" y="226.1">5</text>
<text x="373.6" y="225.8">C5</text>
<text x="390.5" y="227.6">C9</text>
<text x="22.3" y="233.2">3</text>
<text x="42.7" y="229.6">1</text>
<text x="72.4" y="229.4">U10.1</text>
<text x="72.4" y="232.9">TL072CP</text>
<text x="106" y="233.5">TP8</text>
<text x="292.8" y="229.8">Vin</text>
<text x="373.3" y="229.4">0.1uF</text>
<text x="390.5" y="230.8">100uF</text>
<text x="87.8" y="234.9" transform="rotate(-90 87.8 234.9)">8</text>
<text x="105.5" y="236.4">V1-V2</text>
<text x="21.2" y="245.7">V1</text>
<text x="21.2" y="242.6">TP2</text>
<text x="33.2" y="241.2" transform="rotate(-90 33.2 241.2)">4</text>
<text x="77" y="240.2">2</text>
<text x="97.4" y="243.7">1</text>
<text x="267.8" y="240.6" transform="rotate(-90 267.8 240.6)">1</text>
<text x="271.3" y="240.6" transform="rotate(-90 271.3 240.6)">3</text>
<text x="274.8" y="240.6" transform="rotate(-90 274.8 240.6)">2</text>
<text x="276.4" y="245.8">DC2</text>
<text x="311.7" y="241.7">LM1117T-3.3/NOPB</text>
<text x="327.7" y="245.5">1</text>
<text x="351.6" y="241.7">U11</text>
<text x="378.8" y="243.5">TP13</text>
<text x="4.1" y="249.4">D</text>
<text x="77" y="247.3">3</text>
<text x="106.3" y="248.8">R10</text>
<text x="143.6" y="250.2">10K</text>
<text x="143.6" y="247">R11</text>
<text x="196.5" y="250.2">10K</text>
<text x="196.5" y="247">R14</text>
<text x="276.4" y="249">DCJACK</text>
<text x="327.7" y="249">2</text>
<text x="331.2" y="247.3">GND</text>
<text x="331.2" y="250.8">OUTPUT</text>
<text x="378.9" y="247">+15V</text>
<text x="405.9" y="249.4">D</text>
<text x="22.3" y="256.1">6</text>
<text x="54.3" y="257.1">3.3K</text>
<text x="54.3" y="254">R6</text>
<text x="87.8" y="255.3" transform="rotate(-90 87.8 255.3)">4</text>
<text x="107.3" y="252.3">1K</text>
<text x="147.2" y="257.8">1</text>
<text x="150.3" y="252.3">MODE</text>
<text x="161.2" y="257.8">2</text>
<text x="200.1" y="257.8">1</text>
<text x="203.2" y="252.3">MODE1</text>
<text x="214.1" y="257.8">2</text>
<text x="327.7" y="252.6">3</text>
<text x="331.2" y="254.3">INPUT</text>
<text x="22.3" y="263.1">5</text>
<text x="42.7" y="259.6">7</text>
<text x="73" y="261.1">R9</text>
<text x="73" y="264.2">3.3K</text>
<text x="153.1" y="264.6">C1</text>
<text x="206" y="264.6">C2</text>
<text x="21.2" y="275.7">V2 TL072CP</text>
<text x="21.2" y="272.6">TP3</text>
<text x="30" y="271.7">U9.2</text>
<text x="147.9" y="275.2">0.1uF</text>
<text x="199.1" y="275.2">0.1uF</text>
<text x="41.6" y="287.7">1</text>
<text x="110.8" y="287.7">2</text>
<text x="179.9" y="287.7">3</text>
<text x="249.1" y="287.7">4</text>
<text x="318.2" y="287.7">5</text>
</g>
<g font-size="2.1">
<text x="171.2" y="40.5">EN</text>
<text x="225" y="40.5">D23</text>
<text x="171.1" y="47.6">VN</text>
<text x="171.4" y="44.1">VP</text>
<text x="181.7" y="45.8">VP</text>
<text x="181.7" y="42.3">EN</text>
<text x="213" y="45.8">D22</text>
<text x="213" y="42.3">D23</text>
<text x="225" y="47.6">TX0</text>
<text x="225" y="44.1">D22</text>
<text x="169.8" y="51.1">D34</text>
<text x="181.7" y="52.9">D34</text>
<text x="181.7" y="49.3">VN</text>
<text x="213.1" y="52.9">RX0</text>
<text x="213.3" y="49.3">TX0</text>
<text x="225" y="51.1">RX0</text>
<text x="169.8" y="58.2">D32</text>
<text x="169.8" y="54.7">D35</text>
<text x="181.7" y="59.9">D32</text>
<text x="181.7" y="56.4">D35</text>
<text x="213" y="59.9">D19</text>
<text x="213" y="56.4">D21</text>
<text x="225" y="58.2">D19</text>
<text x="225" y="54.7">D21</text>
<text x="169.8" y="65.2">D25</text>
<text x="169.8" y="61.7">D33</text>
<text x="181.7" y="63.4">D33</text>
<text x="213" y="63.4">D18</text>
<text x="225" y="65.2">D5</text>
<text x="225" y="61.7">D18</text>
<text x="169.8" y="68.8">D26</text>
<text x="181.7" y="70.5">D26</text>
<text x="181.7" y="67">D25</text>
<text x="213.3" y="70.5">TX2</text>
<text x="214.4" y="67">D5</text>
<text x="225" y="68.8">TX2</text>
<text x="169.8" y="75.8">D14</text>
<text x="169.8" y="72.3">D27</text>
<text x="181.7" y="77.6">D14</text>
<text x="181.7" y="74">D27</text>
<text x="213.1" y="74">RX2</text>
<text x="214.4" y="77.6">D4</text>
<text x="225" y="75.8">D4</text>
<text x="225" y="72.3">RX2</text>
<text x="169.8" y="82.9">D13</text>
<text x="169.8" y="79.4">D12</text>
<text x="181.7" y="81.1">D12</text>
<text x="214.4" y="81.1">D2</text>
<text x="225" y="82.9">D15</text>
<text x="225" y="79.4">D2</text>
<text x="167.9" y="86.4">GND2</text>
<text x="170.2" y="89.9">VIN</text>
<text x="181.7" y="88.1">GND2</text>
<text x="181.7" y="84.6">D13</text>
<text x="212.5" y="88.1">GND</text>
<text x="213" y="84.6">D15</text>
<text x="225" y="89.9">3V3</text>
<text x="225" y="86.4">GND</text>
<text x="181.7" y="91.7">VIN</text>
<text x="213.2" y="91.7">3V3</text>
<text x="198.7" y="148.5" transform="rotate(-90 198.7 148.5)">8</text>
<text x="202.2" y="148.5" transform="rotate(-90 202.2 148.5)">5</text>
<text x="192.4" y="153.4">2</text>
<text x="212.1" y="153.4">6</text>
<text x="192.4" y="160.5">3</text>
<text x="212.1" y="157">7</text>
<text x="56.5" y="167.5">2</text>
<text x="62.9" y="162.6" transform="rotate(-90 62.9 162.6)">8</text>
<text x="66.4" y="162.6" transform="rotate(-90 66.4 162.6)">5</text>
<text x="76.3" y="167.5">6</text>
<text x="76.3" y="171.1">7</text>
<text x="198.7" y="168.2" transform="rotate(-90 198.7 168.2)">4</text>
<text x="202.2" y="168.2" transform="rotate(-90 202.2 168.2)">1</text>
<text x="56.5" y="174.6">3</text>
<text x="62.9" y="182.3" transform="rotate(-90 62.9 182.3)">4</text>
<text x="66.4" y="182.3" transform="rotate(-90 66.4 182.3)">1</text>
</g>
<g font-size="1.1">
<text x="201.1" y="151.5" transform="rotate(-90 201.1 151.5)">V+</text>
<text x="204.7" y="153.2" transform="rotate(-90 204.7 153.2)">ON</text>
<text x="207.3" y="154.1" transform="rotate(-90 207.3 154.1)">ON/STR</text>
<text x="65.3" y="165.6" transform="rotate(-90 65.3 165.6)">V+</text>
<text x="68.8" y="167.4" transform="rotate(-90 68.8 167.4)">ON</text>
<text x="201.1" y="165.6" transform="rotate(-90 201.1 165.6)">V-</text>
<text x="204.7" y="164.7" transform="rotate(-90 204.7 164.7)">GND</text>
<text x="71.5" y="168.2" transform="rotate(-90 71.5 168.2)">ON/STR</text>
<text x="65.3" y="179.7" transform="rotate(-90 65.3 179.7)">V-</text>
<text x="68.8" y="178.8" transform="rotate(-90 68.8 178.8)">GND</text>
</g>
</svg>
